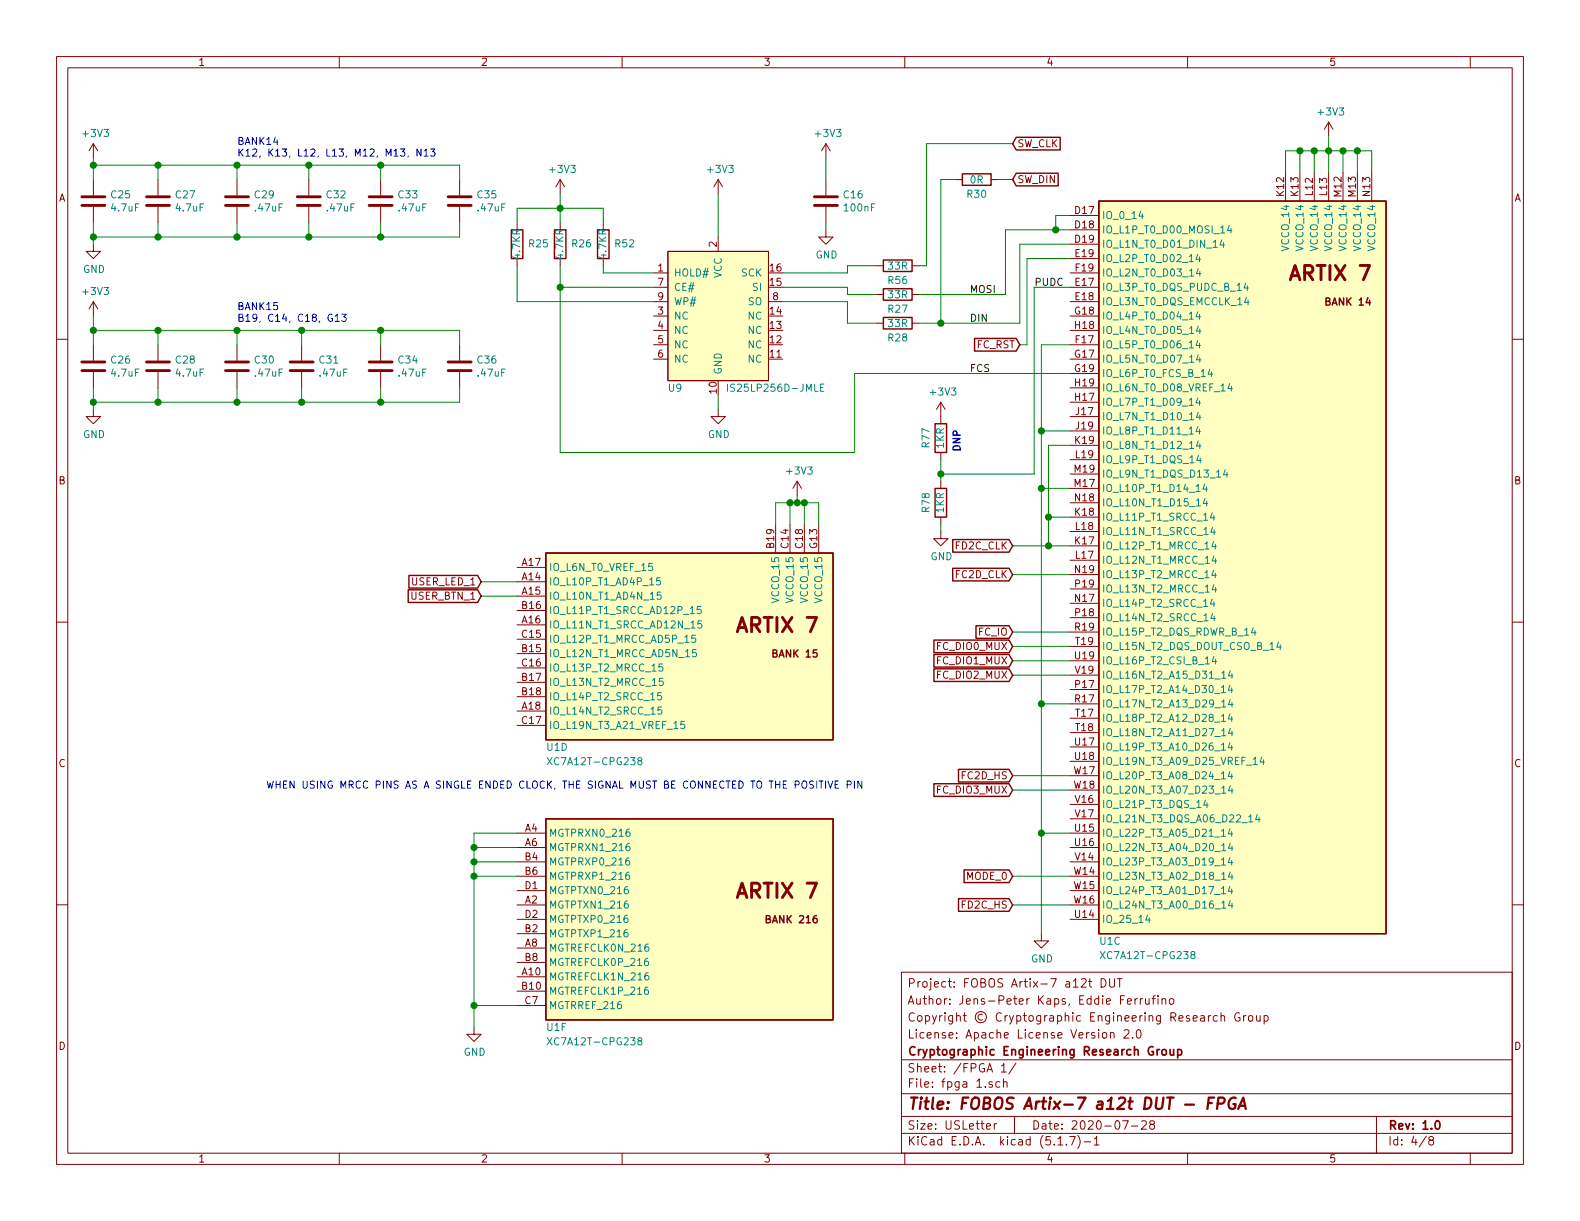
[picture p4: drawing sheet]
<svg xmlns="http://www.w3.org/2000/svg" width="279mm" height="216mm" viewBox="0 0 279 216" stroke-linecap="round" stroke-linejoin="round" font-family="sans-serif">
<g fill="none" stroke="#840000" stroke-width=".18">
<path d="M10 10h259.4v195.9h-259.4zM12 12h255.4v191.9h-255.4zM60 10v2M110 10v2M160 10v2M210 10v2M260 10v2M16.5 25.4v2.5M16.5 31.8v2.7M16.5 36.6v2.8M16.5 25.4l-.8 1.3M16.5 25.4l.8 1.3"/>
<path d="M27.9 31.8v2.7M27.9 36.6v2.8M41.9 31.8v2.7M41.9 36.6v2.8M54.6 31.8v2.7M54.6 36.6v2.8M67.3 31.8v2.7M67.3 36.6v2.8M81.3 31.8v2.7M81.3 36.6v2.8M91.4 39.4v1.2M99.1 31.8l-.8 1.2"/>
<path d="M99.1 31.8v2.5M99.1 39.4v1.2M99.1 31.8l.7 1.2M106.7 39.4v1.2M127 31.8l-.8 1.2M127 31.8v2.5M127 31.8l.8 1.2M146 25.4l-.7 1.3M146 25.4v2.5M146 31.8v2.7M146 36.6v2.8M146 25.4l.8 1.3"/>
<path d="M168.9 31.8h1.3M175.3 31.8h1.2M189.2 38.1h5.1M227.3 30.5v5.1M229.9 30.5v5.1M232.4 30.5v5.1M234.9 21.6v2.5M234.9 30.5v5.1M234.9 21.6l-.7 1.3M234.9 21.6l.8 1.3M237.5 30.5v5.1M240 30.5v5.1"/>
<path d="M242.6 30.5v5.1M10 60h2M16.5 43.2v1.3h1.3l-1.3 1.2-1.3-1.2h1.3M16.5 53.3v2.6M16.5 53.3l-.8 1.3M16.5 53.3l.8 1.3M91.4 45.7v1.3M99.1 45.7v1.3M106.7 45.7v1.3M115.6 50.8h2.5M115.6 53.3h2.5M115.6 48.3h2.5"/>
<path d="M115.6 55.9h2.5M115.6 58.4h2.5M118.1 44.5h17.8v22.8h-17.8zM127 41.9v2.6M135.9 53.3h2.5M146 40.6v1.3h1.3l-1.3 1.3-1.2-1.3h1.2M154.9 47h1.3M154.9 57.2h1.3M154.9 52.1h1.3M161.3 47h1.3M161.3 57.2h1.3M161.3 52.1h1.3"/>
<path d="M189.2 40.6h5.1M189.2 43.2h5.1M189.2 50.8h5.1M189.2 53.3h5.1M189.2 45.7h5.1M189.2 48.3h5.1M189.2 55.9h5.1M189.2 58.4h5.1M267.4 60h2M16.5 72.4v1.3h1.3l-1.3 1.2-1.3-1.2h1.3M16.5 61v2.8M16.5 65.8v2.8"/>
<path d="M27.9 61v2.8M27.9 65.8v2.8M41.9 61v2.8M41.9 65.8v2.8M53.3 61v2.8M53.3 65.8v2.8M67.3 61v2.8M67.3 65.8v2.8M81.3 61v2.8M81.3 65.8v2.8M115.6 61h2.5M115.6 63.5h2.5"/>
<path d="M127 72.4v1.3h1.3l-1.3 1.2-1.3-1.2h1.3M166.4 71.1v3.8M166.4 71.1l-.8 1.3M166.4 71.1l.7 1.3M189.2 61h5.1M189.2 63.5h5.1M189.2 66h5.1M189.2 71.1h5.1M189.2 68.6h5.1M189.2 73.7h5.1M189.2 76.2h5.1M189.2 78.7h5.1"/>
<path d="M137.2 92.7v5.1M139.7 92.7v5.1M141 85.1l-.8 1.3M141 85.1v2.5M141 85.1l.7 1.3M142.2 92.7v5.1M144.8 92.7v5.1M166.4 94v1.3h1.2l-1.2 1.2-1.3-1.2h1.3M166.4 80v1.3M166.4 85.1v1.3M166.4 91.4v1.3M189.2 96.5h5.1"/>
<path d="M189.2 91.4h5.1M189.2 99.1h5.1M189.2 94h5.1M189.2 81.3h5.1M189.2 86.4h5.1M189.2 83.8h5.1M189.2 88.9h5.1M10 110h2M91.4 102.9h5.1M91.4 105.4h5.1M91.4 110.5h5.1M91.4 100.3h5.1"/>
<path d="M91.4 115.6h5.1M91.4 108h5.1M91.4 113h5.1M91.4 118.1h5.1M189.2 106.7h5.1M189.2 101.6h5.1M189.2 109.2h5.1M189.2 104.1h5.1M189.2 111.8h5.1M189.2 114.3h5.1M189.2 116.8h5.1M189.2 119.4h5.1"/>
<path d="M267.4 110h2M91.4 125.7h5.1M91.4 120.7h5.1M91.4 123.2h5.1M91.4 128.3h5.1M189.2 121.9h5.1M189.2 124.5h5.1M189.2 127h5.1M189.2 129.5h5.1M189.2 132.1h5.1M189.2 134.6h5.1M189.2 137.2h5.1"/>
<path d="M189.2 139.7h5.1M10 160h2M91.4 147.3h5.1M91.4 149.9h5.1M91.4 152.4h5.1M91.4 154.9h5.1M91.4 157.5h5.1M189.2 147.3h5.1M189.2 149.9h5.1M189.2 152.4h5.1M189.2 154.9h5.1M189.2 157.5h5.1"/>
<path d="M189.2 142.2h5.1M189.2 144.8h5.1M267.4 160h2M91.4 172.7h5.1M91.4 160h5.1M91.4 167.6h5.1M91.4 175.3h5.1M91.4 165.1h5.1M91.4 170.2h5.1M91.4 177.8h5.1M91.4 162.6h5.1M159.4 171.9h108v32h-108z"/>
<path d="M184.1 165.1v1.3h1.3l-1.3 1.2-1.2-1.2h1.2M189.2 160h5.1M189.2 162.6h5.1M192.5 173.6h.6M192.7 173.1v1.2l.4 .2M194.7 173.1a.76 .76 0 0 1 .9 .7 .76 .76 0 0 1-.9 .7zM196.2 173.1v1.2l.3 .2h.3l.3-.2v-1.2M197.6 173.1h.8M198 173.1v1.4M199.4 177.1l.7-.2-.1-.2-.4-.1-.2 .2v.7h.6M200.7 176.6v1M201.1 176.6l-.4 .3"/>
<path d="M201.7 176.6v1M202.1 176.6l-.4 .1v.2M202.6 176.6v.8a.37 .37 0 0 0 .6 0M203.2 176.6v1M203.7 176.6h.6M204.3 176.1h-.3l-.1 .2v1.3M204.8 176.1v.1M204.8 176.6v1M205.5 176.7h.1a.37 .37 0 0 1 .5 .1v.8M205.5 176.6v1M206.9 176.7l.2-.1 .4 .1v.7l-.2 .2-.4-.2zM213.7 179.6v1"/>
<path d="M214.1 179.6l-.4 .3M215.3 179.7l-.5-.1-.2 .3v.5l.2 .2 .5-.1M215.9 179.7h.1a.37 .37 0 0 1 .6 .1v.8M215.9 179.1v1.5M219.2 179.1a.73 .73 0 0 0-.9 .6 .73 .73 0 0 0 .5 .9l.5-.2v-.5h-.3M219.9 179.6v1M220.3 179.6l-.3 .1-.1 .2M220.8 179.7l.3-.1 .4 .1v.7l-.2 .2-.5-.2zM222.2 179.6l.1 .9 .3 .1 .2-.2M222.8 179.6v1M223.5 179.7l.5-.1 .3 .3-.2 .6h-.6M223.5 179.6v1.5"/>
<path d="M83.8 181.6v1.3h1.3l-1.3 1.3-1.3-1.3h1.3M159.4 197.4h108M159.4 193.4h108M159.4 187.4h108M174.4 199.2l.8-.2-.1-.2-.4-.1-.3 .2 .1 .7h.6M175.5 191.3h-.4l-.2 .2 .1 .2 .5 .1v.4h-.6M175.8 198.7v1M176.2 198.7l-.3 .1-.1 .2M176.8 191.3h-.4l-.3 .2 .1 .7h.6M177.1 188.5l.4-.4v1.5M177.1 189.6h.9M177.4 191.4l.3-.1h.3l.1 1"/>
<path d="M177.4 190.8v1.5M179.4 197.4v3M179.7 188l-1.3 1.9M195 182.7l.2-.1 .5 .1v.7l-.3 .2-.4-.2zM196.4 182.7l.2-.1 .3 .1 .1 .9M196.4 182.6v1M198.5 198.2h1l-.6 1.5M198.8 182.2l.2-.1h.4l.2 .4-.9 1.1h.9M200.1 199.1h1.1M200.3 183.4v.2M201.1 182.2l.3-.1a.94 .94 0 0 1 0 1.5l-.4-.3-.1-.6zM201.9 198.3l.2-.1h.3l.3 .1v.3v.2l-.9 .9h.9"/>
<path d="M203.6 198.8l-.3-.3 .1-.2 .2-.1h.4l.2 .3-.1 .2-.6 .2a.48 .48 0 0 0-.1 .6l.2 .2 .5-.2a.48 .48 0 0 0-.1-.6l-.1-.1M243.4 197.4v6.5M60 203.9v2M110 203.9v2M159.4 200.4h108M160 203.9v2M187.1 202.5h.8M188.6 202.3v.2M189.2 201h.9l-.6 1.5M190.6 200.8a1.71 1.71 0 0 1 0 2.2M191.7 201.9h1.2M193.5 201.4l.4-.4v1.5"/>
<path d="M193.5 202.5h.9M210 203.9v2M252.2 200.9l-1.2 1.9M253 201.6l-.3-.1v-.3l.3-.2h.2l.3 .2-.1 .3-.6 .2a.48 .48 0 0 0-.1 .6l.3 .2 .4-.2a.48 .48 0 0 0-.2-.7M260 203.9v2"/>
</g>
<path d="M205.1 185.6h-.4l-.1 .3M205.5 185.7l.3-.1 .4 .1v.7l-.2 .2-.5-.2zM206.9 185.6l.1 .9 .3 .1 .2-.2M207.5 185.6v1M208.3 185.6h.4l.3 .3-.2 .6h-.5M208.3 185.6v1.5M253.9 198.3l.2-.1a.81 .81 0 0 1 .6 .6 .81 .81 0 0 1-.3 .8l-.1 .1a.79 .79 0 0 1-.4-1.4z" fill="none" stroke="#840000" stroke-width=".3"/>
<path d="M213.6 195h.7M214.7 194.1h-.9l-.3 2M215.3 195.1h.8a.56 .56 0 0 0 .5-.4 .56 .56 0 0 0-.4-.6h-.7l-.3 2M218.5 194.2a1.05 1.05 0 0 0-1.1 .4 1.05 1.05 0 0 0 0 1.2 .69 .69 0 0 0 1 .1l.1-.7h-.4M218.9 196.1l1-2 .4 2M219.2 195.5h1" fill="none" stroke="#840000" stroke-width=".41"/>
<g fill="#ffffc2" stroke="#ffffc2" stroke-width=".18">
<path d="M96.5 144.8h50.8v35.5h-50.8z"/>
<path d="M96.5 97.8h50.8v33h-50.8z"/>
<path d="M194.3 35.6h50.8v129.5h-50.8z"/>
<path d="M118.1 44.5h17.8v22.8h-17.8z"/>
</g>
<g fill="none" stroke="#840000" stroke-width=".25">
<path d="M170.2 30.7h5.1v2.1h-5.1zM179.7 24.3h7.8v2.2h-7.8l-.6-1.1zM179.7 30.6h7.4v2.3h-7.4l-.6-1.1zM194.3 35.6h50.8v129.5h-50.8zM90.4 40.6h2.1v5.1h-2.1zM98 40.6h2.1v5.1h-2.1zM105.7 40.6h2v5.1h-2zM156.2 46h5.1v2h-5.1zM156.2 56.1h5.1v2.1h-5.1zM156.2 51.1h5.1v2h-5.1zM172.3 59.8h7.4l.6 1.2-.6 1.1h-7.4zM165.4 74.9h2v5.1h-2z"/>
<path d="M96.5 97.8h50.8v33h-50.8zM165.4 86.4h2v5h-2zM168.5 95.4h9.9l.7 1.1-.7 1.1h-9.9zM72.2 104.3h12.3l.6 1.1-.6 1.1h-12.3zM72.3 101.8h12.2l.6 1.1-.6 1.1h-12.2zM165.2 113.2h13.2l.7 1.1-.7 1.1h-13.2zM165.2 115.7h13.2l.7 1.1-.7 1.2h-13.2zM165.2 118.3h13.2l.7 1.1-.7 1.1h-13.2zM168.5 100.5h9.9l.7 1.1-.7 1.1h-9.9zM172.6 110.6h5.8l.7 1.2-.7 1.1h-5.8zM165.2 138.6h13.2l.7 1.1-.7 1.1h-13.2zM169.5 136h8.9l.7 1.2-.7 1.1h-8.9z"/>
<path d="M96.5 144.8h50.8v35.5h-50.8zM169.5 158.9h8.9l.7 1.1-.7 1.1h-8.9zM170.5 153.8h7.9l.7 1.1-.7 1.2h-7.9z"/>
</g>
<g fill="none" stroke="#008484" stroke-width=".18">
<path d="M201.7 37.3l-.3 .9h.8M217.4 39.9l-.3 .9h.8M211.8 45l-.3 .8h.8M211.8 55.1l-.3 .9h.8M211.9 47.5l-.3 .9h.8M211.9 57.7l-.3 .8h.8M212.1 45.4v.9M212.1 55.6v.8M212.2 48v.8M212.2 58.1v.9M216.1 42.4l-.4 .9h.8M216.4 42.9v.8"/>
<path d="M217.7 40.4v.8M220.3 50l-.3 .9h.8M220.4 52.6l-.3 .9h.8M220.6 50.5v.9M220.7 53.1v.8M128.7 67.9v1.3M145.1 68.5h.4M145.7 67.9h-.6v1.3h.6M211.8 60.2l-.3 .9h.8M211.8 70.4l-.3 .8h.8M211.8 75.4l-.3 .9h.8M211.9 62.7l-.3 .9h.8"/>
<path d="M211.9 72.9l-.3 .9h.8M211.9 78l-.3 .9h.8M212.1 60.7v.8M212.1 70.8v.9M212.1 75.9v.9M212.2 63.2v.9M212.2 73.4v.8M212.2 78.5v.8M213.9 65.3l-.3 .9h.8M214.2 65.8v.8M217.4 67.8l-.3 .9h.8M217.8 68.3v.8"/>
<path d="M115.4 99.6h-.6l-.1 .6 .2-.1 .5 .1v.6l-.2 .1-.5-.1M211.9 80.5l-.3 .9h.8M212.2 81v.8M213 85.6l-.3 .9h.8M213.1 88.1l-.3 .9h.8M213.3 86.1v.8M213.4 88.6v.9M214.4 90.7l-.4 .9h.8M214.4 93.2l-.3 .9h.8M214.6 95.8l-.3 .8h.8M214.7 98.3l-.3 .9h.7M214.7 91.2v.8"/>
<path d="M214.7 93.7v.8M214.9 96.2v.9M215 98.8v.8M216.7 83.1l-.3 .8h.7M217 83.5v.9M116.7 102.2h-.5l-.1 .6 .5-.2 .2 .3v.3l-.2 .2-.5-.1M116.9 104.7h-.6l-.1 .6 .2-.1 .4 .1 .1 .5-.2 .2-.5-.2M117.2 117.4h-.6l-.1 .6 .2-.1 .4 .1 .1 .5-.2 .2-.5-.2M117.2 119.9h-.6v.6l.4-.1 .3 .3v.3l-.3 .2-.4-.1M123 112.3h-.6l-.1 .6 .2-.1 .5 .1v.6l-.2 .1-.5-.1M123.1 114.9h-.6l-.1 .6 .5-.2 .3 .3v.3l-.3 .2-.5-.1M124 107.2h-.7v.6l.2-.1 .5 .1v.6l-.2 .1-.5-.1"/>
<path d="M124.1 109.8h-.6l-.1 .6 .5-.1 .2 .2v.3l-.2 .2-.5-.1M214.4 105.9l-.4 .9h.8M214.4 108.5l-.3 .8h.8M214.6 100.8l-.3 .9h.8M214.7 103.4l-.3 .9h.7M214.7 116.1l-.3 .9h.7M214.7 106.4v.8M214.7 108.9v.9M214.9 101.3v.9M215 103.9v.8M215 116.6v.8M217.6 118.6l-.4 .9h.8"/>
<path d="M217.9 119.1v.8M221.6 111l-.3 .9h.8M221.9 111.5v.8M226.1 113.5l-.3 .9h.8M226.4 114v.9M96.8 134l.8 1.2M97.6 134l-.8 1.2M113 134.5l-.1-.1v-.3l.4-.1 .2 .1v.3l-.6 .2-.1 .1v.3l.2 .2h.3l.2-.2v-.4l-.2-.1M116.9 122.5h-.6v.6l.4-.1 .3 .2v.3l-.3 .2-.4-.1M117 125h-.6l-.1 .6 .2-.1 .5 .1v.6l-.2 .1-.5-.1M121 127.6h-.6v.6l.5-.2 .2 .3v.3l-.2 .2-.5-.1M217.5 121.2l-.3 .8h.8"/>
<path d="M217.5 126.2l-.3 .9h.8M217.5 131.3l-.3 .9h.8M217.5 136.4l-.3 .9h.8M217.6 123.7l-.4 .9h.8M217.6 128.8l-.4 .9h.8M217.6 138.9l-.4 .9h.8M217.8 121.6v.9M217.8 126.7v.9M217.8 131.8v.8M217.8 136.9v.8M217.9 124.2v.8M217.9 129.3v.8"/>
<path d="M217.9 139.4v.9M223.1 133.9l-.3 .8h.8M223.4 134.3v.9M111.3 151.7l-.4 .1a.87 .87 0 0 0 0 1.2l.4-.2v-.5l-.4-.1-.3 .2M111.3 154.2l-.4 .1a.87 .87 0 0 0 0 1.2l.4-.1v-.6l-.4-.1-.3 .3M111.3 146.6h-.2a.79 .79 0 0 0-.2 1.3l.4-.1 .1-.5-.2-.2h-.3l-.2 .2M111.3 149.1h-.2a.79 .79 0 0 0-.2 1.3h.4l.1-.5-.2-.3h-.3l-.2 .3M213.2 141.5l-.3 .9h.7M213.4 142v.8M217.5 146.6l-.3 .8h.8M217.5 151.6l-.3 .9h.8M217.5 156.7l-.3 .9h.8"/>
<path d="M217.6 149.1l-.4 .9h.8M217.6 154.2l-.4 .9h.8M217.6 159.3l-.4 .8h.8M217.8 147v.9M217.8 152.1v.9M217.8 157.2v.8M217.9 149.6v.8M217.9 154.7v.8M217.9 159.7v.9M222.3 144l-.3 .9h.8M222.6 144.5v.8M110.9 164.4l-.3 .1a.87 .87 0 0 0 0 1.2l.3-.1 .2-.5-.3-.2h-.2l-.3 .2"/>
<path d="M110.9 161.8l-.3 .1a.87 .87 0 0 0 0 1.2h.3l.2-.5-.3-.3h-.2l-.3 .3M114.6 174.5l-.4 .1a.87 .87 0 0 0 0 1.2l.4-.1v-.5l-.4-.2-.2 .3M114.6 169.5h-.4a.87 .87 0 0 0 0 1.2l.4-.1v-.5l-.4-.1-.2 .2M114.6 172l-.3 .1a.81 .81 0 0 0 0 1.2l.3-.1 .2-.5-.3-.2h-.2l-.3 .2M114.6 166.9l-.3 .1a.81 .81 0 0 0 0 1.2l.3-.1 .2-.4-.3-.3h-.2l-.3 .3M194.6 168.2l.8 1.3M195.4 168.2l-.8 1.3M202.9 161.8l-.3 .9h.8M203.2 162.3v.8M210.8 168.8l-.2-.1v-.3l.5-.2 .2 .2v.3l-.6 .2-.1 .1v.3l.2 .2h.3l.2-.2v-.4l-.2-.1M96.8 183.5l.8 1.3M97.6 183.5l-.8 1.3"/>
<path d="M113 184l-.1-.1v-.3l.4-.1 .2 .1v.3l-.6 .2-.1 .2v.2l.2 .3h.3l.2-.3v-.3l-.2-.2"/>
</g>
<g fill="none" stroke="#840000" stroke-width=".51">
<path d="M14.5 36.3h4M14.5 34.8h4M25.9 36.3h4.1M25.9 34.8h4.1M39.9 36.3h4M39.9 34.8h4M52.6 36.3h4M52.6 34.8h4M65.3 36.3h4M65.3 34.8h4M79.2 36.3h4.1M79.2 34.8h4.1"/>
<path d="M144 36.3h4.1M144 34.8h4.1M14.5 65.5h4M14.5 64h4M25.9 65.5h4.1M25.9 64h4.1M39.9 65.5h4M39.9 64h4M51.3 65.5h4.1M51.3 64h4.1M65.3 65.5h4M65.3 64h4"/>
<path d="M79.2 65.5h4.1M79.2 64h4.1"/>
</g>
<g fill="none" stroke="#008400" stroke-width=".18">
<path d="M16.5 27.9v3.9M16.5 39.4v3.8M16.5 29.2h64.8v2.6M27.9 29.2v2.6M27.9 39.4v2.5M41.9 29.2v2.6M41.9 39.4v2.5M54.6 29.2v2.6M54.6 39.4v2.5M67.3 29.2v2.6M67.3 39.4v2.5M81.3 39.4v2.5h-64.8"/>
<path d="M91.4 39.4v-2.6h15.3v2.6M99.1 34.3v5.1M127 34.3v7.6M146 27.9v3.9M146 39.4v1.2M168.9 31.8h-2.5v25.4M176.5 31.8h2.6M179.1 25.4h-15.3v21.6h-1.2M189.2 38.1h-2.5v2.5M227.3 30.5v-3.8h15.3v3.8M229.9 26.7v3.8M232.4 26.7v3.8"/>
<path d="M234.9 24.1v6.4M237.5 26.7v3.8M240 26.7v3.8M16.5 58.4h64.8v2.6M16.5 55.9v5.1M27.9 58.4v2.6M41.9 58.4v2.6M53.3 58.4v2.6M67.3 58.4v2.6M91.4 47v6.3h24.2M99.1 50.8h16.5M99.1 47v33h52v-14h38.1"/>
<path d="M106.7 47v1.3h8.9M138.4 50.8h11.5v1.3h5M138.4 53.3h11.5v3.9h5M154.9 47h-5v1.3h-11.5M189.2 45.7h-7.6v15.3h-1.3M189.2 40.6h-11.4v11.5h-15.2M189.2 50.8h-6.3v33h-16.5M189.2 43.2h-8.9v14h-17.7M16.5 68.6v3.8M27.9 68.6v2.5M41.9 68.6v2.5M53.3 68.6v2.5"/>
<path d="M67.3 68.6v2.5M81.3 68.6v2.5h-64.8M127 69.9v2.5M184.1 76.2h5.1M189.2 78.7h-3.8v17.8M189.2 61h-5.1v104.1M137.2 92.7v-3.8h7.6v3.8M139.7 88.9v3.8M141 87.6v1.3M142.2 88.9v3.8M166.4 81.3v3.8M166.4 92.7v1.3"/>
<path d="M179.1 96.5h10.1M184.1 86.4h5.1M185.4 91.4h3.8M85.1 105.4h6.3M85.1 102.9h6.3M179.1 114.3h10.1M179.1 111.8h10.1M179.1 101.6h10.1M179.1 116.8h10.1M179.1 119.4h10.1M179.1 137.2h10.1M179.1 139.7h10.1"/>
<path d="M184.1 124.5h5.1M83.8 154.9h7.6M83.8 152.4h7.6M83.8 149.9h7.6M91.4 147.3h-7.6v34.3M179.1 154.9h10.1M184.1 147.3h5.1M83.8 177.8h7.6M179.1 160h10.1"/>
</g>
<g fill="none" stroke="#0000c2" stroke-width=".18">
<path d="M70.8 26.3h.8l-.4 .5 .4 .1v.6l-.2 .1-.6-.1M72.2 27.6l-.1 .2M74.4 26.3v1.3l-.7-1.3v1.3M75 26.7l.4-.4v1.3M75 27.6h.7M76.1 26.3h.8l-.4 .5 .4 .1v.5l-.2 .2-.6-.1M58.7 55.6a.59 .59 0 0 0-.7 .6 .59 .59 0 0 0 .7 .6l.1-.5h-.3M59.3 55.9l.3-.4v1.3M59.3 56.8h.7M60.4 55.5h.8l-.4 .5 .3 .2 .1 .4-.2 .2-.6-.1M144.9 138.1h.7M145.2 138.1v1.3"/>
<path d="M146 138.1v1.3M146.4 138.1l.4 1.3 .5-1.3M147.7 138.7h.4M148.3 138.1h-.6v1.3h.6M149.8 138.8l.6-.1 .1-.5-.2-.1h-.5v1.3M151.1 138.1v1.3M152.4 138.1v1.3l-.7-1.3v1.3"/>
</g>
<g fill="#008400" stroke="#008400" stroke-width=".25">
<circle cx="142.2" cy="88.9" r=".51"/>
<circle cx="41.9" cy="41.9" r=".51"/>
<circle cx="186.7" cy="40.6" r=".51"/>
<circle cx="16.5" cy="58.4" r=".51"/>
<circle cx="240" cy="26.7" r=".51"/>
<circle cx="41.9" cy="29.2" r=".51"/>
<circle cx="237.5" cy="26.7" r=".51"/>
<circle cx="54.6" cy="41.9" r=".51"/>
<circle cx="67.3" cy="71.1" r=".51"/>
<circle cx="27.9" cy="29.2" r=".51"/>
<circle cx="232.4" cy="26.7" r=".51"/>
<circle cx="184.2" cy="76.2" r=".51"/>
<circle cx="166.4" cy="83.8" r=".51"/>
<circle cx="229.9" cy="26.7" r=".51"/>
<circle cx="67.3" cy="41.9" r=".51"/>
<circle cx="166.4" cy="57.2" r=".51"/>
<circle cx="185.4" cy="96.5" r=".51"/>
<circle cx="16.5" cy="29.2" r=".51"/>
<circle cx="139.7" cy="88.9" r=".51"/>
<circle cx="141" cy="88.9" r=".51"/>
<circle cx="185.4" cy="91.4" r=".51"/>
<circle cx="16.5" cy="41.9" r=".51"/>
<circle cx="16.5" cy="71.1" r=".51"/>
<circle cx="67.3" cy="29.2" r=".51"/>
<circle cx="27.9" cy="71.1" r=".51"/>
<circle cx="83.8" cy="177.8" r=".51"/>
<circle cx="41.9" cy="71.1" r=".51"/>
<circle cx="54.6" cy="29.2" r=".51"/>
<circle cx="67.3" cy="58.4" r=".51"/>
<circle cx="83.8" cy="154.9" r=".51"/>
<circle cx="83.8" cy="152.4" r=".51"/>
<circle cx="53.3" cy="58.4" r=".51"/>
<circle cx="83.8" cy="149.9" r=".51"/>
<circle cx="184.2" cy="147.3" r=".51"/>
<circle cx="99.1" cy="50.8" r=".51"/>
<circle cx="41.9" cy="58.4" r=".51"/>
<circle cx="184.2" cy="124.5" r=".51"/>
<circle cx="235" cy="26.7" r=".51"/>
<circle cx="27.9" cy="41.9" r=".51"/>
<circle cx="184.2" cy="86.4" r=".51"/>
<circle cx="27.9" cy="58.4" r=".51"/>
<circle cx="53.3" cy="71.1" r=".51"/>
<circle cx="99.1" cy="36.8" r=".51"/>
</g>
<g font-size="3.5" fill="#840000">
<text x="228.5" y="49.6">ARTIX 7</text>
<text x="130.7" y="111.8">ARTIX 7</text>
<text x="130.7" y="158.8">ARTIX 7</text>
</g>
<text font-size="2.8" fill="#840000" x="160.4" y="196.2">Title: FOBOS Artix-7 a12t DUT - FPGA</text>
<g font-size="2.1" fill="#840000">
<text x="160.4" y="177.6">Author: Jens-Peter Kaps, Eddie Ferrufino</text>
<text x="160.4" y="174.6">Project: FOBOS Artix-7 a12t DUT</text>
<text x="160.4" y="183.6">License: Apache License Version 2.0</text>
<text x="160.4" y="180.6">Copyright © Cryptographic Engineering Research Group</text>
<text x="160.4" y="189.6">Sheet: /FPGA 1/</text>
<text x="160.4" y="186.6">Cryptographic Engineering Research Group</text>
<text x="160.4" y="192.3">File: fpga 1.sch</text>
<text x="160.4" y="202.5">KiCad E.D.A. kicad (5.1.7)-1</text>
<text x="160.4" y="199.7">Size: USLetter</text>
<text x="182.4" y="199.7">Date: 2020-07-28</text>
<text x="245.4" y="199.7">Rev: 1.0</text>
<text x="245.4" y="202.5">Id: 4/8</text>
</g>
<g font-size="1.8" fill="#840000">
<text x="35" y="11.6">1</text>
<text x="85" y="11.6">2</text>
<text x="135" y="11.6">3</text>
<text x="185" y="11.6">4</text>
<text x="235" y="11.6">5</text>
<text x="179.9" y="26">SW_CLK</text>
<text x="10.4" y="35.6">A</text>
<text x="179.9" y="32.4">SW_DIN</text>
<text x="227.1" y="34.6" transform="rotate(-90 227.1 34.6)">K12</text>
<text x="229.6" y="34.6" transform="rotate(-90 229.6 34.6)">K13</text>
<text x="232.2" y="34.5" transform="rotate(-90 232.2 34.5)">L12</text>
<text x="234.7" y="34.5" transform="rotate(-90 234.7 34.5)">L13</text>
<text x="237.2" y="34.7" transform="rotate(-90 237.2 34.7)">M12</text>
<text x="239.8" y="34.7" transform="rotate(-90 239.8 34.7)">M13</text>
<text x="242.3" y="34.6" transform="rotate(-90 242.3 34.6)">N13</text>
<text x="267.8" y="35.6">A</text>
<text x="190.1" y="37.8">D17</text>
<text x="190.1" y="40.4">D18</text>
<text x="126.7" y="43.7" transform="rotate(-90 126.7 43.7)">2</text>
<text x="190.1" y="42.9">D19</text>
<text x="190.2" y="45.5">E19</text>
<text x="116.4" y="48">1</text>
<text x="116.4" y="50.5">7</text>
<text x="116.4" y="53.1">9</text>
<text x="136.2" y="50.5">15</text>
<text x="136.2" y="48">16</text>
<text x="136.7" y="53.1">8</text>
<text x="190.2" y="50.5">E17</text>
<text x="190.2" y="53.1">E18</text>
<text x="190.2" y="48">F19</text>
<text x="116.4" y="55.6">3</text>
<text x="116.4" y="58.2">4</text>
<text x="136.2" y="58.2">13</text>
<text x="136.2" y="55.6">14</text>
<text x="190.1" y="55.6">G18</text>
<text x="190.1" y="58.2">H18</text>
<text x="234.6" y="54">BANK 14</text>
<text x="116.4" y="60.7">5</text>
<text x="116.4" y="63.2">6</text>
<text x="136.2" y="63.2">11</text>
<text x="136.2" y="60.7">12</text>
<text x="172.7" y="61.6">FC_RST</text>
<text x="190.1" y="63.2">G17</text>
<text x="190.1" y="65.8">G19</text>
<text x="190.2" y="60.7">F17</text>
<text x="126.7" y="69.5" transform="rotate(-90 126.7 69.5)">10</text>
<text x="190.1" y="70.9">H17</text>
<text x="190.1" y="68.3">H19</text>
<text x="190.3" y="73.4">J17</text>
<text x="190.3" y="75.9">J19</text>
<text x="190.1" y="83.6">M19</text>
<text x="190.1" y="78.5">K19</text>
<text x="190.2" y="81">L19</text>
<text x="10.4" y="85.6">B</text>
<text x="190.1" y="86.1">M17</text>
<text x="190.1" y="88.6">N18</text>
<text x="267.8" y="85.6">B</text>
<text x="190.1" y="91.2">K18</text>
<text x="190.2" y="93.7">L18</text>
<text x="92.4" y="100.1">A17</text>
<text x="136.9" y="96.9" transform="rotate(-90 136.9 96.9)">B19</text>
<text x="139.4" y="96.9" transform="rotate(-90 139.4 96.9)">C14</text>
<text x="142" y="96.9" transform="rotate(-90 142 96.9)">C18</text>
<text x="144.5" y="96.9" transform="rotate(-90 144.5 96.9)">G13</text>
<text x="169" y="97.2">FD2C_CLK</text>
<text x="190.1" y="96.3">K17</text>
<text x="190.1" y="101.3">N19</text>
<text x="190.2" y="98.8">L17</text>
<text x="72.8" y="106">USER_BTN_1</text>
<text x="72.9" y="103.5">USER_LED_1</text>
<text x="92.4" y="102.6">A14</text>
<text x="92.4" y="105.2">A15</text>
<text x="92.4" y="107.7">B16</text>
<text x="169" y="102.2">FC2D_CLK</text>
<text x="190.1" y="106.4">N17</text>
<text x="190.2" y="103.9">P19</text>
<text x="92.4" y="110.2">A16</text>
<text x="92.4" y="112.8">C15</text>
<text x="173.1" y="112.4">FC_IO</text>
<text x="190.1" y="111.5">R19</text>
<text x="190.2" y="109">P18</text>
<text x="92.4" y="115.3">B15</text>
<text x="92.4" y="117.9">C16</text>
<text x="136.8" y="116.3">BANK 15</text>
<text x="165.9" y="114.9">FC_DIO0_MUX</text>
<text x="165.9" y="117.5">FC_DIO1_MUX</text>
<text x="190.1" y="116.6">U19</text>
<text x="190.2" y="119.1">V19</text>
<text x="190.2" y="114">T19</text>
<text x="92.4" y="125.5">A18</text>
<text x="92.4" y="120.4">B17</text>
<text x="92.4" y="122.9">B18</text>
<text x="165.9" y="120">FC_DIO2_MUX</text>
<text x="190.1" y="124.2">R17</text>
<text x="190.2" y="121.7">P17</text>
<text x="92.4" y="128">C17</text>
<text x="190.1" y="131.8">U17</text>
<text x="190.2" y="126.7">T17</text>
<text x="190.2" y="129.3">T18</text>
<text x="10.4" y="135.6">C</text>
<text x="170.2" y="137.8">FC2D_HS</text>
<text x="190" y="136.9">W17</text>
<text x="190.1" y="134.4">U18</text>
<text x="267.8" y="135.6">C</text>
<text x="165.9" y="140.3">FC_DIO3_MUX</text>
<text x="190" y="139.4">W18</text>
<text x="190.2" y="142">V16</text>
<text x="92.9" y="147.1">A4</text>
<text x="92.9" y="149.6">A6</text>
<text x="190.1" y="147.1">U15</text>
<text x="190.1" y="149.6">U16</text>
<text x="190.2" y="144.5">V17</text>
<text x="92.9" y="152.1">B4</text>
<text x="92.9" y="154.7">B6</text>
<text x="171" y="155.6">MODE_0</text>
<text x="190" y="154.7">W14</text>
<text x="190.2" y="152.1">V14</text>
<text x="92.9" y="159.8">A2</text>
<text x="92.9" y="157.2">D1</text>
<text x="170.2" y="160.7">FD2C_HS</text>
<text x="190" y="157.2">W15</text>
<text x="190" y="159.8">W16</text>
<text x="92.9" y="167.4">A8</text>
<text x="92.9" y="164.8">B2</text>
<text x="92.9" y="162.3">D2</text>
<text x="135.7" y="163.2">BANK 216</text>
<text x="190.1" y="162.3">U14</text>
<text x="92.4" y="172.5">A10</text>
<text x="92.9" y="169.9">B8</text>
<text x="92.4" y="175">B10</text>
<text x="92.9" y="177.5">C7</text>
<text x="10.4" y="185.6">D</text>
<text x="267.8" y="185.6">D</text>
<text x="35" y="205.5">1</text>
<text x="85" y="205.5">2</text>
<text x="135" y="205.5">3</text>
<text x="185" y="205.5">4</text>
<text x="235" y="205.5">5</text>
</g>
<g font-size="1.8" fill="#008484">
<text x="233.2" y="20.4">+3V3</text>
<text x="14.8" y="24.2">+3V3</text>
<text x="144.3" y="24.2">+3V3</text>
<text x="19.7" y="35.1">C25</text>
<text x="31.1" y="35.1">C27</text>
<text x="45.1" y="35.1">C29</text>
<text x="57.8" y="35.1">C32</text>
<text x="70.5" y="35.1">C33</text>
<text x="84.5" y="35.1">C35</text>
<text x="97.4" y="30.6">+3V3</text>
<text x="125.3" y="30.6">+3V3</text>
<text x="149.3" y="35.1">C16</text>
<text x="171.1" y="35">R30</text>
<text x="171.6" y="32.4">0R</text>
<text x="19.8" y="37.4">4.7uF</text>
<text x="31.2" y="37.4">4.7uF</text>
<text x="45.2" y="37.4">.47uF</text>
<text x="57.9" y="37.4">.47uF</text>
<text x="70.6" y="37.4">.47uF</text>
<text x="84.6" y="37.4">.47uF</text>
<text x="149.4" y="37.4">100nF</text>
<text x="194.8" y="38.7">IO_0_14</text>
<text x="194.8" y="41.3">IO_L1P_T0_D00_MOSI_14</text>
<text x="92" y="45.7" transform="rotate(-90 92 45.7)">4.7KR</text>
<text x="93.6" y="43.7">R25</text>
<text x="99.6" y="45.7" transform="rotate(-90 99.6 45.7)">4.7KR</text>
<text x="101.2" y="43.7">R26</text>
<text x="107.2" y="45.7" transform="rotate(-90 107.2 45.7)">4.7KR</text>
<text x="108.8" y="43.7">R52</text>
<text x="144.2" y="45.7">GND</text>
<text x="157.1" y="47.7">33R</text>
<text x="194.8" y="43.8">IO_L1N_T0_D01_DIN_14</text>
<text x="194.8" y="46.4">IO_L2P_T0_D02_14</text>
<text x="228" y="44.1" transform="rotate(-90 228 44.1)">VCCO_14</text>
<text x="230.5" y="44.1" transform="rotate(-90 230.5 44.1)">VCCO_14</text>
<text x="233" y="44.1" transform="rotate(-90 233 44.1)">VCCO_14</text>
<text x="235.6" y="44.1" transform="rotate(-90 235.6 44.1)">VCCO_14</text>
<text x="238.1" y="44.1" transform="rotate(-90 238.1 44.1)">VCCO_14</text>
<text x="240.7" y="44.1" transform="rotate(-90 240.7 44.1)">VCCO_14</text>
<text x="243.2" y="44.1" transform="rotate(-90 243.2 44.1)">VCCO_14</text>
<text x="14.7" y="48.3">GND</text>
<text x="14.8" y="52.2">+3V3</text>
<text x="119.1" y="48.9">HOLD#</text>
<text x="119.1" y="51.4">CE#</text>
<text x="119.1" y="54">WP#</text>
<text x="127.6" y="49.2" transform="rotate(-90 127.6 49.2)">VCC</text>
<text x="131.1" y="48.9">SCK</text>
<text x="132.3" y="54">SO</text>
<text x="133.2" y="51.4">SI</text>
<text x="157.1" y="50.2">R56</text>
<text x="157.1" y="52.8">33R</text>
<text x="194.8" y="51.4">IO_L3P_T0_DQS_PUDC_B_14</text>
<text x="194.8" y="54">IO_L3N_T0_DQS_EMCCLK_14</text>
<text x="194.8" y="48.9">IO_L2N_T0_D03_14</text>
<text x="119.1" y="56.5">NC</text>
<text x="119.1" y="59.1">NC</text>
<text x="132.3" y="59.1">NC</text>
<text x="132.3" y="56.5">NC</text>
<text x="157.1" y="57.8">33R</text>
<text x="157.1" y="55.3">R27</text>
<text x="194.8" y="56.5">IO_L4P_T0_D04_14</text>
<text x="194.8" y="59.1">IO_L4N_T0_D05_14</text>
<text x="19.7" y="64.3">C26</text>
<text x="31.1" y="64.3">C28</text>
<text x="45.1" y="64.3">C30</text>
<text x="56.5" y="64.3">C31</text>
<text x="70.5" y="64.3">C34</text>
<text x="84.5" y="64.3">C36</text>
<text x="119.1" y="61.6">NC</text>
<text x="119.1" y="64.1">NC</text>
<text x="132.3" y="64.1">NC</text>
<text x="132.3" y="61.6">NC</text>
<text x="157.1" y="60.4">R28</text>
<text x="194.8" y="61.6">IO_L5P_T0_D06_14</text>
<text x="194.8" y="64.1">IO_L5N_T0_D07_14</text>
<text x="19.8" y="66.6">4.7uF</text>
<text x="31.2" y="66.6">4.7uF</text>
<text x="45.2" y="66.6">.47uF</text>
<text x="56.6" y="66.6">.47uF</text>
<text x="70.6" y="66.6">.47uF</text>
<text x="84.6" y="66.6">.47uF</text>
<text x="118.3" y="69.3">U9</text>
<text x="127.6" y="66.3" transform="rotate(-90 127.6 66.3)">GND</text>
<text x="129.4" y="69.3">IS25LP256D-JMLE</text>
<text x="164.7" y="70">+3V3</text>
<text x="194.8" y="66.7">IO_L6P_T0_FCS_B_14</text>
<text x="194.8" y="71.8">IO_L7P_T1_D09_14</text>
<text x="194.8" y="69.2">IO_L6N_T0_D08_VREF_14</text>
<text x="14.7" y="77.5">GND</text>
<text x="125.2" y="77.5">GND</text>
<text x="194.8" y="74.3">IO_L7N_T1_D10_14</text>
<text x="194.8" y="76.8">IO_L8P_T1_D11_14</text>
<text x="139.3" y="83.9">+3V3</text>
<text x="164.4" y="79.1" transform="rotate(-90 164.4 79.1)">R77</text>
<text x="166.9" y="79.2" transform="rotate(-90 166.9 79.2)">1KR</text>
<text x="194.8" y="79.4">IO_L8N_T1_D12_14</text>
<text x="194.8" y="81.9">IO_L9P_T1_DQS_14</text>
<text x="194.8" y="87">IO_L10P_T1_D14_14</text>
<text x="194.8" y="84.5">IO_L9N_T1_DQS_D13_14</text>
<text x="194.8" y="89.5">IO_L10N_T1_D15_14</text>
<text x="164.4" y="90.5" transform="rotate(-90 164.4 90.5)">R78</text>
<text x="166.9" y="90.7" transform="rotate(-90 166.9 90.7)">1KR</text>
<text x="194.8" y="92.1">IO_L11P_T1_SRCC_14</text>
<text x="194.8" y="94.6">IO_L11N_T1_SRCC_14</text>
<text x="97" y="101">IO_L6N_T0_VREF_15</text>
<text x="164.5" y="99.1">GND</text>
<text x="194.8" y="97.2">IO_L12P_T1_MRCC_14</text>
<text x="194.8" y="99.7">IO_L12N_T1_MRCC_14</text>
<text x="97" y="103.5">IO_L10P_T1_AD4P_15</text>
<text x="97" y="106">IO_L10N_T1_AD4N_15</text>
<text x="137.8" y="106.3" transform="rotate(-90 137.8 106.3)">VCCO_15</text>
<text x="140.3" y="106.3" transform="rotate(-90 140.3 106.3)">VCCO_15</text>
<text x="142.9" y="106.3" transform="rotate(-90 142.9 106.3)">VCCO_15</text>
<text x="145.4" y="106.3" transform="rotate(-90 145.4 106.3)">VCCO_15</text>
<text x="194.8" y="107.3">IO_L14P_T2_SRCC_14</text>
<text x="194.8" y="102.2">IO_L13P_T2_MRCC_14</text>
<text x="194.8" y="104.8">IO_L13N_T2_MRCC_14</text>
<text x="97" y="111.1">IO_L11N_T1_SRCC_AD12N_15</text>
<text x="97" y="108.6">IO_L11P_T1_SRCC_AD12P_15</text>
<text x="97" y="113.7">IO_L12P_T1_MRCC_AD5P_15</text>
<text x="194.8" y="109.9">IO_L14N_T2_SRCC_14</text>
<text x="194.8" y="112.4">IO_L15P_T2_DQS_RDWR_B_14</text>
<text x="97" y="116.2">IO_L12N_T1_MRCC_AD5N_15</text>
<text x="97" y="118.7">IO_L13P_T2_MRCC_15</text>
<text x="194.8" y="114.9">IO_L15N_T2_DQS_DOUT_CSO_B_14</text>
<text x="194.8" y="117.5">IO_L16P_T2_CSI_B_14</text>
<text x="97" y="121.3">IO_L13N_T2_MRCC_15</text>
<text x="97" y="123.8">IO_L14P_T2_SRCC_15</text>
<text x="194.8" y="122.6">IO_L17P_T2_A14_D30_14</text>
<text x="194.8" y="125.1">IO_L17N_T2_A13_D29_14</text>
<text x="194.8" y="120">IO_L16N_T2_A15_D31_14</text>
<text x="97" y="126.4">IO_L14N_T2_SRCC_15</text>
<text x="97" y="128.9">IO_L19N_T3_A21_VREF_15</text>
<text x="194.8" y="127.6">IO_L18P_T2_A12_D28_14</text>
<text x="194.8" y="130.2">IO_L18N_T2_A11_D27_14</text>
<text x="96.7" y="132.8">U1D</text>
<text x="97.6" y="135.3">XC7A12T-CPG238</text>
<text x="194.8" y="132.7">IO_L19P_T3_A10_D26_14</text>
<text x="194.8" y="135.3">IO_L19N_T3_A09_D25_VREF_14</text>
<text x="194.8" y="137.8">IO_L20P_T3_A08_D24_14</text>
<text x="194.8" y="142.9">IO_L21P_T3_DQS_14</text>
<text x="194.8" y="140.3">IO_L20N_T3_A07_D23_14</text>
<text x="97" y="148">MGTPRXN0_216</text>
<text x="194.8" y="148">IO_L22P_T3_A05_D21_14</text>
<text x="194.8" y="145.4">IO_L21N_T3_DQS_A06_D22_14</text>
<text x="97" y="150.5">MGTPRXN1_216</text>
<text x="97" y="153">MGTPRXP0_216</text>
<text x="97" y="155.6">MGTPRXP1_216</text>
<text x="194.8" y="150.5">IO_L22N_T3_A04_D20_14</text>
<text x="194.8" y="153">IO_L23P_T3_A03_D19_14</text>
<text x="194.8" y="155.6">IO_L23N_T3_A02_D18_14</text>
<text x="97" y="160.7">MGTPTXN1_216</text>
<text x="97" y="158.1">MGTPTXN0_216</text>
<text x="194.8" y="158.1">IO_L24P_T3_A01_D17_14</text>
<text x="194.8" y="160.7">IO_L24N_T3_A00_D16_14</text>
<text x="97" y="165.7">MGTPTXP1_216</text>
<text x="97" y="163.2">MGTPTXP0_216</text>
<text x="194.5" y="167.1">U1C</text>
<text x="194.8" y="163.2">IO_25_14</text>
<text x="97" y="173.4">MGTREFCLK1N_216</text>
<text x="97" y="168.3">MGTREFCLK0N_216</text>
<text x="97" y="170.8">MGTREFCLK0P_216</text>
<text x="182.3" y="170.2">GND</text>
<text x="195.4" y="169.6">XC7A12T-CPG238</text>
<text x="97" y="175.9">MGTREFCLK1P_216</text>
<text x="97" y="178.4">MGTRREF_216</text>
<text x="96.7" y="182.3">U1F</text>
<text x="97.6" y="184.8">XC7A12T-CPG238</text>
<text x="82" y="186.7">GND</text>
</g>
<g font-size="1.8" fill="#0000c2">
<text x="41.9" y="25.6">BANK14</text>
<text x="41.9" y="27.7">K12, K13, L12, L13, M12, M13, N13</text>
<text x="41.9" y="54.8">BANK15</text>
<text x="41.9" y="56.9">B19, C14, C18, G13</text>
<text x="169.9" y="80" transform="rotate(-90 169.9 80)">DNP</text>
<text x="47" y="139.4">WHEN USING MRCC PINS AS A SINGLE ENDED CLOCK, THE SIGNAL MUST BE CONNECTED TO THE POSITIVE PIN</text>
</g>
<g font-size="1.8">
<text x="171.4" y="51.8">MOSI</text>
<text x="182.9" y="50.5">PUDC</text>
<text x="171.4" y="56.9">DIN</text>
<text x="171.4" y="65.8">FCS</text>
</g>
</svg>
